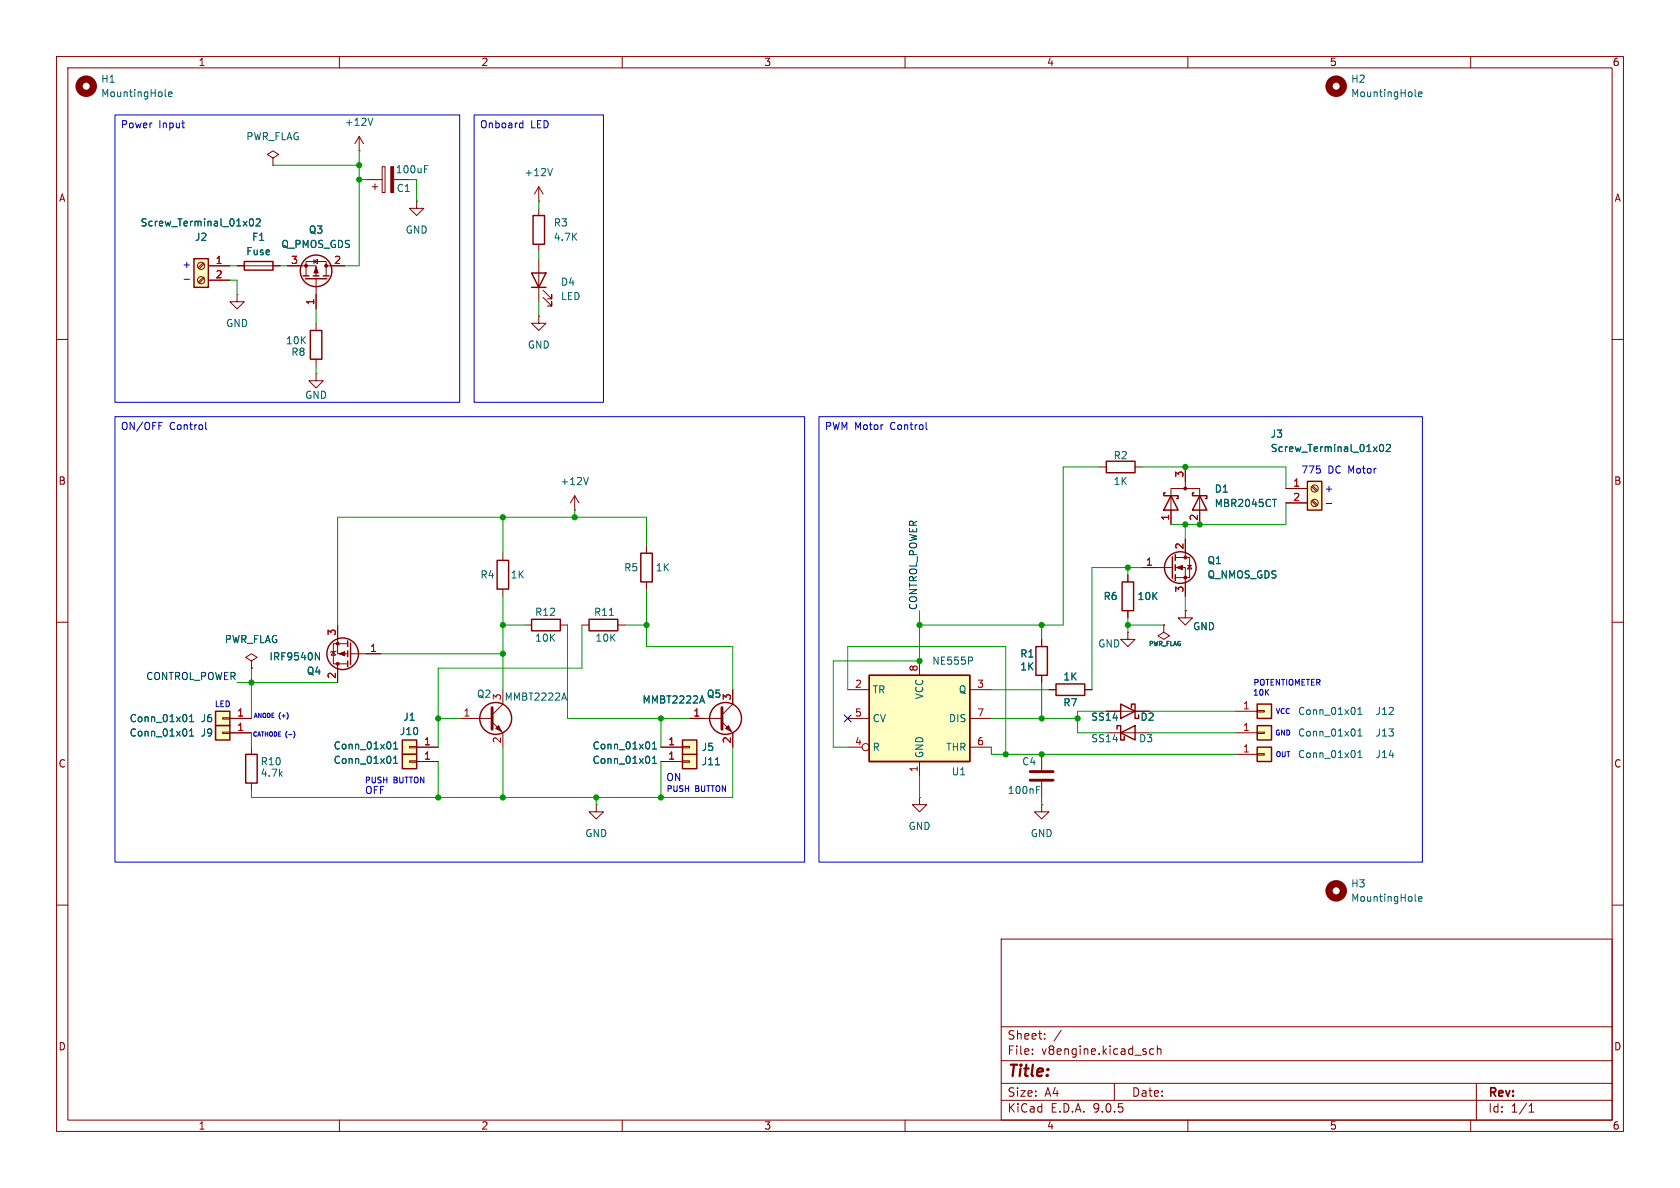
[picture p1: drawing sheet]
<svg xmlns="http://www.w3.org/2000/svg" width="297mm" height="210mm" viewBox="0 0 297 210" stroke-linecap="round" stroke-linejoin="round" font-family="sans-serif">
<g fill="none" stroke="#840000" stroke-width=".18">
<path d="M10 10h277v190h-277zM12 12h273v186h-273zM60 10v2M110 10v2M160 10v2M210 10v2M260 10v2M10 60h2M285 60h2M10 110h2M199.4 101.6v1.3M199.4 108v1.2"/>
<path d="M285 110h2M10 160h2M177 166h108v32h-108zM285 160h2M60 198v2M110 198v2M160 198v2M177 194.5h108M177 191.5h108M177 187.5h108M177 181.5h108M182.5 186.3v.1"/>
<path d="M182.5 185.5v.1M184.7 183.6v.1M184.7 182.8v.1M187.6 182.1l-1.3 2M197 191.5v3M204 185.5l-.5-.1-.3 .3v.4l.2 .2h.6M204.6 185.5l.2-.1 .4 .1v.9M204.6 184.9v1.5M210 198v2M260 198v2M261 191.5v6.5M270.3 196.6h.9"/>
<path d="M270.3 195.5l.4-.4v1.5"/>
</g>
<path d="M198.4 102.9h2v5.1h-2z" fill="none" stroke="#840000" stroke-width=".25"/>
<path d="M222.2 132.1h2.6v2.5h-2.6z" fill="#ffffc2"/>
<path d="M198.1 124.5l2.6 1.2-2.6 1.3zM200 125.1v-.6h.7v2.5h.6v-.6M222.2 132.1h2.6v2.5h-2.6z" fill="none" stroke="#840000" stroke-width=".25"/>
<path d="M205.7 110.5v1.3l1.1 .6-1.1 .6-1-.6 1-.6M205.7 110.5h.1M195.6 125.7h7.6M218.4 133.4h3.8M222.2 133.2h1.3v.3h-1.3zM162.6 141v1.2h1.2l-1.2 1.3-1.3-1.3h1.3M162.6 141h.1" fill="none" stroke="#840000" stroke-width=".18"/>
<path d="M250.2 16.9l.2 .2M250.8 16.7l.6-.2-.1-.2-.3-.1-.2 .2v.6h.5M240.1 133.9h.7M240.1 133l.3-.3v1.2" fill="none" stroke="#006464" stroke-width=".18"/>
<circle cx="236.2" cy="15.2" r="1.27" fill="none" stroke="#840000" stroke-width="1.3"/>
<path d="M231.1 85.1h2.6v5.1h-2.6z" fill="#ffffc2"/>
<path d="M195.6 81.5h5.1v2.1h-5.1zM231.1 85.1h2.6v5.1h-2.6zM183.1 114.3h2.1v5.1h-2.1zM186.7 120.9h5.1v2h-5.1zM197.5 128.9v-.6h.6v2.5h.7v-.6M198.1 129.5l2.6-1.2v2.5z" fill="none" stroke="#840000" stroke-width=".25"/>
<g fill="none" stroke="#840000" stroke-width=".18">
<path d="M194.3 82.6h1.3M200.7 82.6h1.2M227.3 86.4h3.8M227.3 88.9h3.8M231.9 86l.8 .9M231.9 88.6l.8 .8M232.1 85.9l.8 .8M232.1 88.4l.8 .8M184.1 113v1.3M184.1 119.4v1.3M185.4 121.9h1.3M191.8 121.9h1.2"/>
<path d="M195.6 129.5h7.6M184.1 142.2v1.3h1.3l-1.3 1.3-1.2-1.3h1.2M184.1 142.2h.1"/>
<circle cx="232.4" cy="86.4" r=".63"/>
<circle cx="232.4" cy="88.9" r=".63"/>
</g>
<path d="M244 78.7l.2-.1a.68 .68 0 0 1 .4 .6 .68 .68 0 0 1-.4 .6l-.2-.1-.1-.4zM245.1 78.7l.5-.1 .2 .3-.8 .9h.8" fill="none" stroke="#006464" stroke-width=".18"/>
<path d="M222.2 128.3h2.6v2.5h-2.6z" fill="#ffffc2"/>
<path d="M222.2 128.3h2.6v2.5h-2.6z" fill="none" stroke="#840000" stroke-width=".25"/>
<path d="M218.4 129.5h3.8M222.2 129.4h1.3v.3h-1.3z" fill="none" stroke="#840000" stroke-width=".18"/>
<path d="M240.1 130.1h.7M240.1 129.2l.3-.4v1.3" fill="none" stroke="#006464" stroke-width=".18"/>
<path d="M222.2 124.5h2.6v2.5h-2.6z" fill="#ffffc2"/>
<path d="M222.2 124.5h2.6v2.5h-2.6z" fill="none" stroke="#840000" stroke-width=".25"/>
<path d="M209.5 108v1.2h1.3l-1.3 1.3-1.2-1.3h1.2M209.5 108h.1M218.4 125.7h3.8M222.2 125.6h1.3v.3h-1.3z" fill="none" stroke="#840000" stroke-width=".18"/>
<path d="M240.1 126.3h.7M240.1 125.4l.3-.4v1.3" fill="none" stroke="#006464" stroke-width=".18"/>
<path d="M120.6 133.4h2.6v2.5h-2.6z" fill="#ffffc2"/>
<path d="M120.6 133.4h2.6v2.5h-2.6z" fill="none" stroke="#840000" stroke-width=".25"/>
<path d="M116.8 134.6h3.8M120.6 134.5h1.3v.2h-1.3z" fill="none" stroke="#840000" stroke-width=".18"/>
<path d="M115.3 134.9h.8M115.3 134l.4-.3v1.2M126.5 135.2h.7" fill="none" stroke="#006464" stroke-width=".18"/>
<path d="M153.7 119.4h17.7v15.2h-17.7z" fill="#ffffc2"/>
<g fill="none" stroke="#840000" stroke-width=".25">
<path d="M206 87.1h-.3v.5h2.6v.5h-.3M207 87.6l1.3 2.6h-2.6zM207.3 98.4v3.8M207.8 98v1.1M207.8 99.8v1M211.1 87.1h-.3v.5h2.6v.5h-.3M212.1 87.6l1.3 2.6h-2.6zM153.7 119.4h17.7v15.2h-17.7zM207.8 101.6v1"/>
<circle cx="208.7" cy="100.3" r="2.79"/>
</g>
<g fill="none" stroke="#840000" stroke-width=".18">
<path d="M207 92.7v-6.3h5.1v6.3M207.8 98.6h2.5v3.5h-2.5M209.5 82.6v3.8M209.5 95.3v3.3M209.9 99.9h.8M210.3 99.9l.4 .7h-.8zM162.6 116.8v2.6M199.4 111.8v1.2h1.3l-1.3 1.3-1.3-1.3h1.3M199.4 111.8h.1M201.9 100.3h5.4M207.8 100.3h1.7v5.1M149.9 121.9h3.8"/>
<path d="M149.9 127h3.8M149.9 132.1h2.5M162.6 134.6v2.6M171.4 121.9h3.9M171.4 127h3.9M171.4 132.1h3.9"/>
<circle cx="153" cy="132.1" r=".63"/>
</g>
<path d="M225 88.3h.7M171.8 116.2l.2 .2-.2 .4M250.2 159.1l.2 .2M250.8 158.9l.6-.1-.1-.3h-.3l-.2 .2v.6h.5" fill="none" stroke="#006464" stroke-width=".18"/>
<g fill="#840000" stroke="#840000" stroke-width=".18">
<path d="M208 100.3l1-.4v.8z"/>
<circle cx="209.5" cy="98.6" r=".25"/>
<circle cx="209.5" cy="102.1" r=".25"/>
<circle cx="209.5" cy="86.4" r=".25"/>
</g>
<circle cx="236.2" cy="157.5" r="1.27" fill="none" stroke="#840000" stroke-width="1.3"/>
<path d="M120.6 130.8h2.6v2.6h-2.6z" fill="#ffffc2"/>
<g fill="none" stroke="#840000" stroke-width=".25">
<path d="M94.2 38.1h2.1v5.1h-2.1zM53.6 48.8h1M54 49.3h3.8M54.9 58.4h2v5.1h-2zM55.4 48.8h1M57.1 48.8h1.1M94 48.3h2.5l-1.3 2.5zM94 50.8h2.5M120.6 130.8h2.6v2.6h-2.6z"/>
<circle cx="55.9" cy="47.9" r="2.79"/>
</g>
<g fill="none" stroke="#840000" stroke-width=".18">
<path d="M48.3 27.9l1-.6-1-.6-1.1 .6 1.1 .6v1.3M48.3 29.2h.1M63.5 26.7h.1M63.5 24.1l-.8 1.3M63.5 24.1l.8 1.3M63.5 24.1v2.6M64.8 31.8h2.8M65.8 33h1M66.3 32.5v1M67.6 29.5h.5v4.5h-.5zM69.6 31.8h2.8M73.7 35.6v1.2h1.2l-1.2 1.3-1.3-1.3h1.3"/>
<path d="M73.7 35.6h.1M95.2 35.6h.1M95.2 33l-.7 1.3M95.2 33l.8 1.3M95.2 33v2.6M95.2 36.8v1.3M41.9 52.1v1.2h1.3l-1.3 1.3-1.3-1.3h1.3M41.9 52.1h.1M50.8 47h5.1v1.8M54.1 48.8v-2.6h3.6v2.6M55.5 46.2l.6-.4v.8zM55.5 45.8v.8"/>
<path d="M55.9 49.3v5.3M55.9 57.2v1.2M57.7 47h3.3M95.2 55.9v1.3h1.3l-1.3 1.2-1.2-1.2h1.2M95.2 55.9h.1M95.2 43.2v1.3M95.2 45.7v7.6M96 52.6l1.5 1.5v-.8v.8h-.7M96 51.3l1.5 1.5v-.7v.7h-.7M55.9 66v1.3h1.2l-1.2 1.3-1.3-1.3h1.3M55.9 66h.1M55.9 63.5v1.3"/>
<path d="M116.8 132.1h3.8M120.6 132h1.3v.2h-1.3zM184.1 133.4v2.7M184.1 138.2v2.8"/>
</g>
<path d="M65.9 20.9l-.4 1.3M75 29.9h.5M75 29.3h.6M97.7 29.8l-.5 1.3M115.3 132.4h.8M115.3 131.5l.4-.4v1.3M183.2 139.6h.5M183.2 139h.6" fill="none" stroke="#006464" stroke-width=".18"/>
<path d="M182.1 136.4h4.1M182.1 137.9h4.1" fill="none" stroke="#840000" stroke-width=".51"/>
<g fill="#840000" stroke="#840000" stroke-width=".18">
<path d="M55.9 47.2l.4 1.1h-.8z"/>
<path d="M69.1 29.5h.5v4.5h-.5z"/>
<circle cx="57.7" cy="47" r=".25"/>
<circle cx="54.1" cy="47" r=".25"/>
</g>
<path d="M34.3 45.7h2.5v5.1h-2.5z" fill="#ffffc2"/>
<g fill="none" stroke="#840000" stroke-width=".25">
<path d="M34.3 45.7h2.5v5.1h-2.5zM43.2 46.2h5.1v1.6h-5.1zM87.9 99.1h2v5h-2zM113.3 97.8h2v5.1h-2zM61.5 113.3v1M61.5 115.1v1M61.5 116.8v1.1M62 113.7v3.8M94 109.5h5.1v2h-5.1zM104.1 109.5h5.1v2h-5.1zM43.4 133.4h2.1v5h-2.1z"/>
<circle cx="60.6" cy="115.6" r="2.79"/>
</g>
<g fill="none" stroke="#840000" stroke-width=".18">
<path d="M35.9 46.5l-.8 .8M35.9 49l-.8 .9M36.1 46.7l-.9 .8M36.1 49.2l-.9 .8M36.8 47h3.8M36.8 49.5h3.8M41.9 47h7.6M88.9 97.8v1.3M101.6 90.2h.1M101.6 87.6l-.8 1.3M101.6 87.6l.8 1.3M101.6 87.6v2.6"/>
<path d="M114.3 96.5v1.3M44.4 116.8l1.1-.6-1.1-.6-1 .6 1 .6v1.3M44.4 118.1h.1M58.9 115.2l.4 .6h-.8zM59.4 115.1l-.1 .1h-.8l-.1 .1M59.7 110.5v5.1h1.8M59.7 117.3v3.4M61.5 113.8h-2.6v3.5h2.6M62 115.6h5.3M88.9 104.1v1.3M92.7 110.5h1.3M99.1 110.5h1.2"/>
<path d="M102.9 110.5h1.2M109.2 110.5h1.3M114.3 102.9v1.2M44.4 132.1v1.3M44.4 138.4v1.3"/>
<circle cx="35.6" cy="47" r=".63"/>
<circle cx="35.6" cy="49.5" r=".63"/>
</g>
<path d="M29.2 16.9l.2 .2M29.8 16.7l.6-.2-.1-.2-.3-.1-.2 .2 .1 .6h.4M44.3 38.7h.1a.68 .68 0 0 1 .4 .6 .68 .68 0 0 1-.4 .6 .84 .84 0 0 1-.1-1.2zM45.3 38.8l.5-.1 .2 .3-.8 .9h.8M104 84.4l-.4 1.3M55.8 115.4l.7 1.3v-1.3M107.7 108.8h.8" fill="none" stroke="#006464" stroke-width=".18"/>
<circle cx="15.2" cy="15.2" r="1.27" fill="none" stroke="#840000" stroke-width="1.3"/>
<g fill="#840000" stroke="#840000" stroke-width=".18">
<path d="M59.9 115.6l1.1-.4v.8z"/>
<circle cx="59.7" cy="117.3" r=".25"/>
<circle cx="59.7" cy="113.8" r=".25"/>
</g>
<path d="M38.1 125.7h2.5v2.6h-2.5z" fill="#ffffc2"/>
<path d="M38.1 125.7h2.5v2.6h-2.5z" fill="none" stroke="#840000" stroke-width=".25"/>
<path d="M39.4 126.9h1.2v.2h-1.2zM40.6 127h3.8" fill="none" stroke="#840000" stroke-width=".18"/>
<path d="M33.5 127.6h.7M33.5 126.7l.4-.4v1.3" fill="none" stroke="#006464" stroke-width=".18"/>
<path d="M38.1 128.3h2.5v2.5h-2.5z" fill="#ffffc2"/>
<path d="M38.1 128.3h2.5v2.5h-2.5z" fill="none" stroke="#840000" stroke-width=".25"/>
<path d="M39.4 129.4h1.2v.3h-1.2zM40.6 129.5h3.8" fill="none" stroke="#840000" stroke-width=".18"/>
<path d="M33.5 130.1h.7M33.5 129.2l.4-.4v1.3" fill="none" stroke="#006464" stroke-width=".18"/>
<path d="M71.1 130.8h2.6v2.6h-2.6z" fill="#ffffc2"/>
<path d="M71.1 130.8h2.6v2.6h-2.6z" fill="none" stroke="#840000" stroke-width=".25"/>
<path d="M72.4 132h1.3v.2h-1.3zM73.7 132.1h3.8" fill="none" stroke="#840000" stroke-width=".18"/>
<path d="M69.6 132.4h.7M69.6 131.5l.3-.4v1.3" fill="none" stroke="#006464" stroke-width=".18"/>
<path d="M71.1 133.4h2.6v2.5h-2.6z" fill="#ffffc2"/>
<g fill="none" stroke="#840000" stroke-width=".25">
<path d="M71.1 133.4h2.6v2.5h-2.6z"/>
<circle cx="87.6" cy="127" r="2.82"/>
<circle cx="128.3" cy="127" r="2.82"/>
</g>
<g fill="none" stroke="#840000" stroke-width=".18">
<path d="M36.8 47h3.8M36.8 49.5h3.8M41.9 47h1.3M48.3 47h1.2M50.8 47h2.5M55.9 52.1v2.5M58.4 47h2.6M207 90.2v2.5M209.5 82.6v2.5M209.5 95.3v2.5M212.1 90.2v2.5M227.3 86.4h3.8"/>
<path d="M227.3 88.9h3.8M44.4 118.1h.1M59.7 110.5v2.5M59.7 118.1v2.6M64.8 115.6h2.5M184.1 113v1.3M184.1 119.4v1.3M199.4 101.6v1.3M199.4 108v1.2M201.9 100.3h2.6M205.7 110.5h.1M209.5 108h.1"/>
<path d="M209.5 102.9v2.5M40.6 127h3.8M40.6 129.5h3.8M72.4 134.5h1.3v.2h-1.3zM73.7 134.6h3.8M73.7 132.1h3.8M81.3 127h5.7M87 127.6l1.9 1.9v2.6M88.9 121.9v2.6l-1.9 1.9M116.8 134.6h3.8M116.8 132.1h3.8M121.9 127h5.7"/>
<path d="M127.6 127.6l1.9 1.9v2.6M129.5 121.9v2.6l-1.9 1.9M185.4 121.9h1.3M191.8 121.9h1.2M195.6 125.7h2.5M200.7 125.7h2.5M105.4 142.2v1.3h1.3l-1.3 1.3-1.3-1.3h1.3M105.4 142.2h.1"/>
</g>
<g fill="none" stroke="#006464" stroke-width=".18">
<path d="M44.3 38.7h.1a.68 .68 0 0 1 .4 .6 .68 .68 0 0 1-.4 .6 .84 .84 0 0 1-.1-1.2zM45.3 38.8l.5-.1 .2 .3-.8 .9h.8M244 78.7l.2-.1a.68 .68 0 0 1 .4 .6 .68 .68 0 0 1-.4 .6l-.2-.1-.1-.4zM245.1 78.7l.5-.1 .2 .3-.8 .9h.8M225 88.3h.7M55.8 115.4l.7 1.3v-1.3M33.5 127.6h.7M33.5 126.7l.4-.4v1.3M33.5 129.2l.4-.4v1.3M33.5 130.1h.7M69.6 134.9h.7M69.6 131.5l.3-.4v1.3"/>
<path d="M69.6 134l.3-.3v1.2M69.6 132.4h.7M99.4 123.4h.6M99.7 122.5l.5 1.3M115.3 134.9h.8M115.3 132.4h.8M115.3 131.5l.4-.4v1.3M115.3 134l.4-.3v1.2M123.8 123.9h.6M124.1 123l.4 1.3M126.5 135.2h.7"/>
</g>
<path d="M87 125.1v3.8M127.6 125.1v3.8" fill="none" stroke="#840000" stroke-width=".51"/>
<g fill="#840000" stroke="#840000" stroke-width=".18">
<path d="M87.6 128.8l.5-.5 .5 1z"/>
<path d="M128.3 128.8l.5-.5 .5 1z"/>
</g>
<g fill="none" stroke="#009600" stroke-width=".18">
<path d="M48.3 29.2h15.2M63.5 26.7v20.3h-2.5M63.5 31.8h1.3M72.4 31.8h1.3v3.8M95.2 35.6v1.2M40.6 49.5h1.3v2.6M40.6 47h1.3M49.5 47h1.3M55.9 54.6v2.6M95.2 44.5v1.2M95.2 53.3v2.6M55.9 64.8v1.2"/>
<path d="M88.9 91.4v6.4M101.6 90.2v1.2M114.3 96.5v-5.1h-54.6v19.1M194.3 82.6h-6.3v27.9h-25.4M201.9 82.6h25.4v3.8M209.5 92.7v2.6M227.3 88.9v3.8h-20.3M44.4 118.1v8.9M67.3 115.6h21.6M88.9 110.5h3.8M88.9 105.4v16.5M100.3 110.5v16.5h21.6"/>
<path d="M102.9 110.5v7.6h-25.4v14M110.5 110.5h3.8M114.3 104.1v10.2h15.2v7.6M162.6 108v8.8h-15.3v15.3h2.6M184.1 110.5v2.5M199.4 110.5h6.3M199.4 100.3v1.3M199.4 109.2v2.6M201.9 100.3h-8.9v21.6M209.5 105.4v2.6M41.9 120.7h17.8M44.4 129.5v2.6"/>
<path d="M77.5 127h3.8M77.5 134.6v6.4M88.9 132.1v8.9M116.8 127v5.1M116.8 134.6v6.4M129.5 132.1v8.9h-85.1v-1.3M149.9 121.9v-7.6h27.9v19.1M162.6 137.2v3.8M175.3 127h15.2M175.3 132.1v1.3h43.1M175.3 121.9h10.1M184.1 120.7v6.3"/>
<path d="M195.6 125.7h-5.1v3.8h5.1M203.2 125.7h15.2M203.2 129.5h15.2M105.4 141v1.2M184.1 141v1.2"/>
</g>
<path d="M149.3 126.4l1.2 1.2M150.5 126.4l-1.2 1.2" fill="none" stroke="#000084" stroke-width=".18"/>
<g fill="none" stroke="#0000c2" stroke-width=".18">
<path d="M20.3 20.3h61v50.8h-61zM32.1 21.7h.5M32.5 22.6h.1M83.8 20.3h22.9v50.8h-22.9zM92.1 21.7l.3 .1M92.4 22.5l-.3 .1M92.4 21.3v1.3M32.5 49.4h1M20.3 73.7h121.9v78.7h-121.9zM28.1 74.7h.6M36.4 74.7v1.1l.2 .1M144.8 73.7h106.7v78.7h-106.7z"/>
<path d="M163.7 74.7v1.1l.2 .1M234.5 89h.9M51.9 129.3a.87 .87 0 0 1 0 1.1"/>
</g>
<g fill="#009600" stroke="#009600" stroke-width=".18">
<circle cx="212.1" cy="92.7" r=".46"/>
<circle cx="209.5" cy="92.7" r=".46"/>
<circle cx="209.5" cy="82.6" r=".46"/>
<circle cx="116.8" cy="141" r=".46"/>
<circle cx="114.3" cy="110.5" r=".46"/>
<circle cx="116.8" cy="127" r=".46"/>
<circle cx="101.6" cy="91.4" r=".46"/>
<circle cx="105.4" cy="141" r=".46"/>
<circle cx="162.6" cy="110.5" r=".46"/>
<circle cx="162.6" cy="116.8" r=".46"/>
<circle cx="44.4" cy="120.7" r=".46"/>
<circle cx="88.9" cy="115.6" r=".46"/>
<circle cx="88.9" cy="91.4" r=".46"/>
<circle cx="88.9" cy="110.5" r=".46"/>
<circle cx="184.1" cy="133.4" r=".46"/>
<circle cx="177.8" cy="133.4" r=".46"/>
<circle cx="184.1" cy="110.5" r=".46"/>
<circle cx="190.5" cy="127" r=".46"/>
<circle cx="184.1" cy="127" r=".46"/>
<circle cx="199.4" cy="110.5" r=".46"/>
<circle cx="199.4" cy="100.3" r=".46"/>
<circle cx="63.5" cy="31.8" r=".46"/>
<circle cx="63.5" cy="29.2" r=".46"/>
<circle cx="77.5" cy="141" r=".46"/>
<circle cx="88.9" cy="141" r=".46"/>
<circle cx="77.5" cy="127" r=".46"/>
</g>
<text font-size="2.8" fill="#840000" x="178" y="190.9">Title:</text>
<g font-size="2.1" fill="#840000">
<text x="178" y="184">Sheet:</text>
<text x="178" y="186.7">File:</text>
<text x="184.1" y="186.7">v8engine.kicad_sch</text>
<text x="178" y="196.9">KiCad</text>
<text x="178" y="194.1">Size:</text>
<text x="184.7" y="194.1">A4</text>
<text x="185.7" y="196.9">E.D.A.</text>
<text x="193.3" y="196.9">9.0.5</text>
<text x="200" y="194.1">Date:</text>
<text x="263" y="194.3">Rev:</text>
<text x="263" y="196.9">Id:</text>
<text x="267.1" y="196.9">1/1</text>
</g>
<g font-size="1.8" fill="#840000">
<text x="35" y="11.9">1</text>
<text x="85" y="11.9">2</text>
<text x="135" y="11.9">3</text>
<text x="185" y="11.9">4</text>
<text x="235" y="11.9">5</text>
<text x="285" y="11.9">6</text>
<text x="10.3" y="35.9">A</text>
<text x="285.3" y="35.9">A</text>
<text x="10.3" y="85.9">B</text>
<text x="285.3" y="85.9">B</text>
<text x="10.3" y="135.9">C</text>
<text x="285.3" y="135.9">C</text>
<text x="10.3" y="185.9">D</text>
<text x="285.3" y="185.9">D</text>
<text x="35" y="199.9">1</text>
<text x="85" y="199.9">2</text>
<text x="135" y="199.9">3</text>
<text x="185" y="199.9">4</text>
<text x="235" y="199.9">5</text>
<text x="285" y="199.9">6</text>
</g>
<g font-size="1.8" fill="#006464">
<text x="17.8" y="14.8">H1</text>
<text x="17.8" y="17.4">MountingHole</text>
<text x="238.8" y="14.8">H2</text>
<text x="238.8" y="17.4">MountingHole</text>
<text x="60.9" y="22.5">+12V</text>
<text x="43.4" y="25">PWR_FLAG</text>
<text x="69.9" y="30.8">100uF</text>
<text x="70" y="34.1">C1</text>
<text x="92.6" y="31.3">+12V</text>
<text x="24.8" y="40.2">Screw_Terminal_01x02</text>
<text x="54.5" y="41.5">Q3</text>
<text x="71.6" y="41.5">GND</text>
<text x="97.8" y="40.2">R3</text>
<text x="34.4" y="42.8">J2</text>
<text x="43.4" y="45.3">Fuse</text>
<text x="44.5" y="42.8">F1</text>
<text x="49.6" y="44">Q_PMOS_GDS</text>
<text x="97.8" y="42.8">4.7K</text>
<text x="99.1" y="50.7">D4</text>
<text x="99.1" y="53.3">LED</text>
<text x="39.9" y="58">GND</text>
<text x="50.5" y="61.1">10K</text>
<text x="51.4" y="63.1">R8</text>
<text x="93.2" y="61.8">GND</text>
<text x="53.8" y="70.7">GND</text>
<text x="224.5" y="77.6">J3</text>
<text x="196.8" y="81.4">R2</text>
<text x="224.5" y="80.1">Screw_Terminal_01x02</text>
<text x="99" y="86">+12V</text>
<text x="196.8" y="86">1K</text>
<text x="214.6" y="87.3">D1</text>
<text x="214.6" y="89.8">MBR2045CT</text>
<text x="110.2" y="101.2">R5</text>
<text x="115.8" y="101.2">1K</text>
<text x="213.4" y="99.9">Q1</text>
<text x="84.8" y="102.5">R4</text>
<text x="90.2" y="102.5">1K</text>
<text x="195" y="106.3">R6</text>
<text x="201" y="106.3">10K</text>
<text x="213.4" y="102.5">Q_NMOS_GDS</text>
<text x="39.6" y="113.9">PWR_FLAG</text>
<text x="94.5" y="109.1">R12</text>
<text x="94.5" y="113.6">10K</text>
<text x="104.9" y="109.1">R11</text>
<text x="105.2" y="113.6">10K</text>
<text x="210.8" y="111.6">GND</text>
<text x="47.6" y="116.9">IRF9540N</text>
<text x="54.1" y="119.5">Q4</text>
<text x="164.7" y="117.7">NE555P</text>
<text x="180.3" y="116.4">R1</text>
<text x="180.3" y="118.7">1K</text>
<text x="194.1" y="114.7">GND</text>
<text x="84.2" y="123.5">Q2</text>
<text x="89.1" y="124.1">MMBT2222A</text>
<text x="113.5" y="124.6">MMBT2222A</text>
<text x="124.9" y="123.5">Q5</text>
<text x="154.2" y="122.8">TR</text>
<text x="163.4" y="123.7" transform="rotate(-90 163.4 123.7)">VCC</text>
<text x="169.4" y="122.8">Q</text>
<text x="187.9" y="125.1">R7</text>
<text x="187.9" y="120.5">1K</text>
<text x="22.8" y="127.9">Conn_01x01</text>
<text x="22.8" y="130.4">Conn_01x01</text>
<text x="35.4" y="127.9">J6</text>
<text x="35.4" y="130.4">J9</text>
<text x="70.6" y="130.1">J10</text>
<text x="71.2" y="127.6">J1</text>
<text x="154.2" y="127.9">CV</text>
<text x="167.7" y="127.9">DIS</text>
<text x="192.8" y="127.6">SS14</text>
<text x="192.8" y="131.4">SS14</text>
<text x="201.3" y="131.4">D3</text>
<text x="201.5" y="127.6">D2</text>
<text x="229.4" y="130.4">Conn_01x01</text>
<text x="229.4" y="126.6">Conn_01x01</text>
<text x="243.1" y="130.4">J13</text>
<text x="243.1" y="126.6">J12</text>
<text x="46" y="137.5">4.7k</text>
<text x="46" y="135.5">R10</text>
<text x="58.9" y="132.7">Conn_01x01</text>
<text x="58.9" y="135.2">Conn_01x01</text>
<text x="104.7" y="135.2">Conn_01x01</text>
<text x="104.7" y="132.7">Conn_01x01</text>
<text x="124" y="132.9">J5</text>
<text x="124" y="135.5">J11</text>
<text x="154.2" y="132.9">R</text>
<text x="163.4" y="134.1" transform="rotate(-90 163.4 134.1)">GND</text>
<text x="167.2" y="132.9">THR</text>
<text x="168.2" y="137.3">U1</text>
<text x="180.6" y="135.5">C4</text>
<text x="229.4" y="134.2">Conn_01x01</text>
<text x="243.1" y="134.2">J14</text>
<text x="178.1" y="140.6">100nF</text>
<text x="103.4" y="148.2">GND</text>
<text x="160.5" y="146.9">GND</text>
<text x="182.1" y="148.2">GND</text>
<text x="238.8" y="157.1">H3</text>
<text x="238.8" y="159.6">MountingHole</text>
</g>
<g font-size="1.8" fill="#0000c2">
<text x="21.3" y="23">Power</text>
<text x="28.1" y="23">Input</text>
<text x="84.8" y="23">Onboard</text>
<text x="93.8" y="23">LED</text>
<text x="32.1" y="47.6">+</text>
<text x="21.3" y="76.3">ON/OFF</text>
<text x="29.9" y="76.3">Control</text>
<text x="145.7" y="76.3">PWM Motor</text>
<text x="157.5" y="76.3">Control</text>
<text x="229.9" y="83.9">775</text>
<text x="234.7" y="83.9">DC Motor</text>
<text x="234.1" y="87.2">+</text>
<text x="64.4" y="140.6">OFF</text>
<text x="117.7" y="138.3">ON</text>
</g>
<g font-size="1.8" fill="#a90000">
<text x="38" y="46.7">1</text>
<text x="51.4" y="46.7">3</text>
<text x="59" y="46.7">2</text>
<text x="38" y="49.3">2</text>
<text x="55.6" y="54" transform="rotate(-90 55.6 54)">1</text>
<text x="209.3" y="84.5" transform="rotate(-90 209.3 84.5)">3</text>
<text x="228.5" y="86.1">1</text>
<text x="228.5" y="88.6">2</text>
<text x="206.8" y="92.1" transform="rotate(-90 206.8 92.1)">1</text>
<text x="211.8" y="92.1" transform="rotate(-90 211.8 92.1)">2</text>
<text x="202.5" y="100.1">1</text>
<text x="209.3" y="97.2" transform="rotate(-90 209.3 97.2)">2</text>
<text x="209.3" y="104.8" transform="rotate(-90 209.3 104.8)">3</text>
<text x="59.4" y="112.5" transform="rotate(-90 59.4 112.5)">3</text>
<text x="65.3" y="115.3">1</text>
<text x="162.3" y="118.8" transform="rotate(-90 162.3 118.8)">8</text>
<text x="59.4" y="120.1" transform="rotate(-90 59.4 120.1)">2</text>
<text x="88.6" y="123.9" transform="rotate(-90 88.6 123.9)">3</text>
<text x="129.3" y="123.9" transform="rotate(-90 129.3 123.9)">3</text>
<text x="151.1" y="121.7">2</text>
<text x="172.6" y="121.7">3</text>
<text x="219.6" y="125.5">1</text>
<text x="41.8" y="126.7">1</text>
<text x="41.8" y="129.3">1</text>
<text x="74.9" y="131.8">1</text>
<text x="81.8" y="126.7">1</text>
<text x="88.6" y="131.5" transform="rotate(-90 88.6 131.5)">2</text>
<text x="118" y="131.8">1</text>
<text x="122.5" y="126.7">1</text>
<text x="129.3" y="131.5" transform="rotate(-90 129.3 131.5)">2</text>
<text x="151.1" y="126.7">5</text>
<text x="151.1" y="131.8">4</text>
<text x="172.6" y="126.7">7</text>
<text x="172.6" y="131.8">6</text>
<text x="219.6" y="129.3">1</text>
<text x="74.9" y="134.4">1</text>
<text x="118" y="134.4">1</text>
<text x="162.3" y="136.6" transform="rotate(-90 162.3 136.6)">1</text>
<text x="219.6" y="133.1">1</text>
</g>
<g font-size="1.8" fill="#0f0f0f">
<text x="162.2" y="108" transform="rotate(-90 162.2 108)">CONTROL_POWER</text>
<text x="25.7" y="120.3">CONTROL_POWER</text>
</g>
<g font-size="1.4" fill="#0000c2">
<text x="37.9" y="125.2">LED</text>
<text x="221.4" y="123.2">10K</text>
<text x="221.5" y="121.4">POTENTIOMETER</text>
<text x="64.4" y="138.7">PUSH</text>
<text x="69.5" y="138.7">BUTTON</text>
<text x="117.7" y="140.2">PUSH</text>
<text x="122.9" y="140.2">BUTTON</text>
</g>
<g font-size="1.2" fill="#0000c2">
<text x="225.3" y="130.2">GND</text>
<text x="225.4" y="126.4">VCC</text>
<text x="225.4" y="134">OUT</text>
</g>
<text font-size="1.1" fill="#006464" x="203" y="114.4">PWR_FLAG</text>
<g font-size="1.1" fill="#0000c2">
<text x="44.6" y="130.4">CATHODE (-)</text>
<text x="44.7" y="127.1">ANODE</text>
<text x="49.3" y="127.1">(+)</text>
</g>
</svg>
